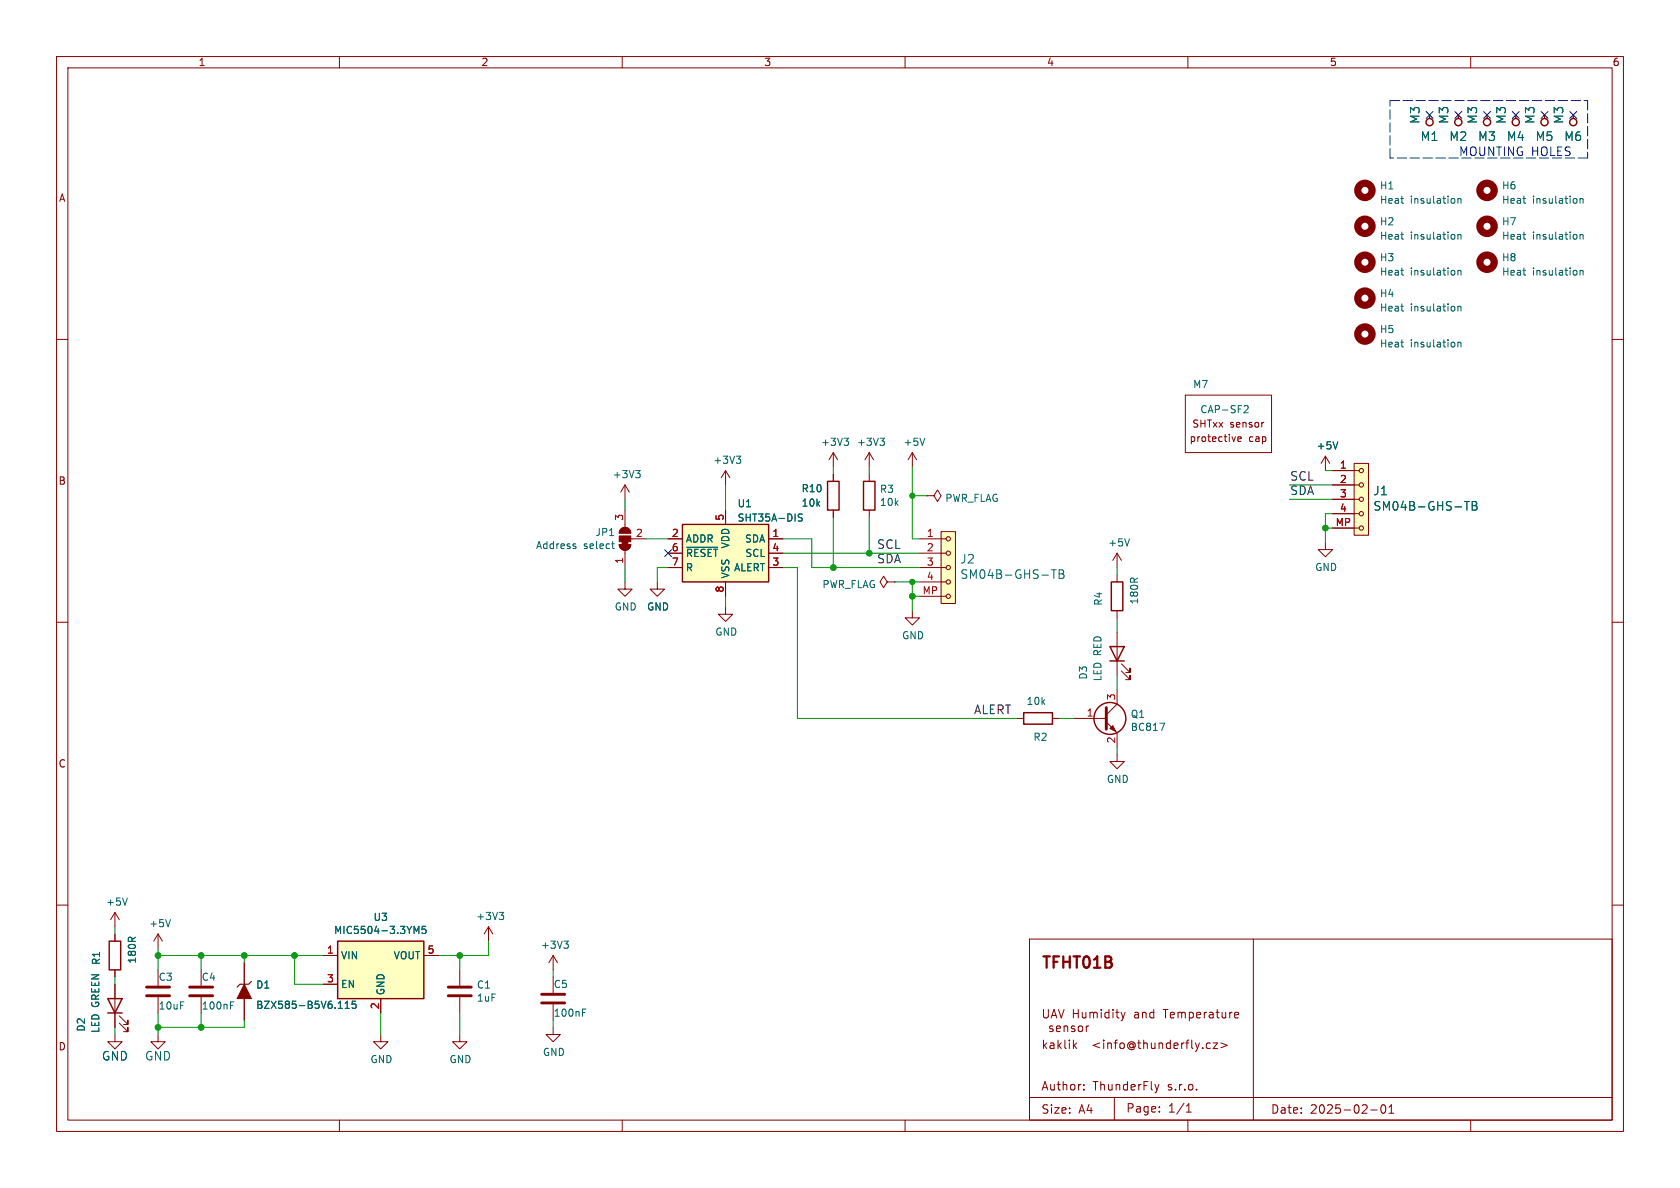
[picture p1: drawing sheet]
<svg xmlns="http://www.w3.org/2000/svg" width="297mm" height="210mm" viewBox="0 0 297 210" stroke-linecap="round" stroke-linejoin="round" font-family="sans-serif">
<g fill="none" stroke="#840000" stroke-width=".18">
<path d="M10 10h277v190h-277zM12 12h273v186h-273zM60 10v2M110 10v2M160 10v2M210 10v2M260 10v2M10 60h2M285 60h2M110.5 85.7l-.8 1.3M110.5 85.7v2.6M110.5 85.7l.8 1.3"/>
<path d="M10 110h2M110.5 102.9v1.2h1.3l-1.3 1.3-1.3-1.3h1.3M116.2 102.9v1.2h1.3l-1.3 1.3-1.3-1.3h1.3M128.3 107.3v1.3h1.2l-1.2 1.3-1.3-1.3h1.3M156.8 102.9l-.6-1-.6 1 .6 1 .6-1h1.3M158.1 102.9h.1M161.3 108v1.2h1.3l-1.3 1.3-1.3-1.3h1.3M285 110h2M10 160h2M20.3 161.3v2.5M20.3 165.1v1.3M20.3 171.5v1.2"/>
<path d="M20.3 161.3l-.7 1.3M20.3 161.3l.8 1.3M27.9 165.1l-.7 1.3M27.9 165.1v2.5M27.9 165.1l.8 1.3M86.4 163.8l-.8 1.3M86.4 163.8v2.6M86.4 163.8l.7 1.3M97.8 168.9v2.6M97.8 172.7v2.8M97.8 177.5v2.8M97.8 168.9l-.8 1.3"/>
<path d="M97.8 168.9l.8 1.3M182 166h103v32h-103zM184.5 178.4v1.3l.3 .2h.4l.1-.2v-1.3M185.8 179.9l.5-1.5 .5 1.5M186 179.5h.7M187.1 178.4l.5 1.5 .5-1.5M189.8 178.4v1.5M189.8 179.2h.8M190.6 178.4v1.5M191.3 178.9l.1 1h.4l.2-.1M192 178.9v1M192.7 179.1l.4-.2 .2 .3"/>
<path d="M192.7 178.9v1M193.3 179.2l.2-.3 .4 .1 .1 .9M193.3 179.2v.7M194.7 178.4v.2M194.7 178.9v1M196 179l-.4-.1-.3 .3v.5l.2 .2h.5M196 178.4v1.5M196.8 178.4v.2M196.8 178.9v1M197.3 178.9h.5M197.5 178.4v1.3l.3 .2M198.2 178.9l.3 1"/>
<path d="M198.5 179.9l-.1 .4-.2 .1M198.9 178.9l-.4 1M200.6 179h.6l.1 .9M201.3 179.3l-.5 .1a.29 .29 0 0 0-.3 .3 .29 .29 0 0 0 .3 .2h.5M202 179.1l.2-.2 .3 .1 .1 .9M202 178.9v1M204 179l-.5-.1-.2 .3v.5l.1 .2h.6M204 178.4v1.5M205.6 178.4h.9M206 178.4v1.5M206.9 179.4l.7-.1-.1-.3-.4-.1-.2 .3 .1 .7h.5M208.3 179.1l.4-.2 .2 .3"/>
<path d="M208.3 178.9v1M208.9 179.2l.2-.3 .4 .1v.9M208.9 179.2v.7M210.3 179l.4-.1 .3 .3v.5l-.2 .2h-.5M210.3 178.9v1.5M211.5 179.4l.8-.1-.1-.3-.4-.1-.3 .3 .1 .7h.6M212.9 178.9v1M213.3 178.9l-.3 .1-.1 .2M213.8 179h.6l.1 .9M214.5 179.3l-.5 .1a.29 .29 0 0 0-.2 .3 .29 .29 0 0 0 .2 .2h.5M215 178.9h.5M215.2 178.4v1.3l.3 .2"/>
<path d="M216 178.9l.1 1h.4l.2-.1M216.7 178.9v1M217.4 178.9v1M217.8 178.9l-.3 .1-.1 .2M218.3 179.4l.7-.1-.1-.3-.4-.1-.2 .3v.7h.6M221.6 166v32M285 160h2M60 198v2M97.8 181.6v1.3h1.3l-1.3 1.3-1.3-1.3h1.3M110 198v2M160 198v2M182 194h103"/>
<path d="M189.9 184.8l.4 .6M190.3 184.4l-.5 .5M191.6 192.6v.1M191.6 191.8v.1M197 194v4M204.2 191.7l.3 1M204.5 192.7l-.1 .4M204.9 191.7l-.4 1M205 196.5v.1M205 195.7v.1M209.7 196.6h.9M209.7 195.5l.5-.4v1.5"/>
<path d="M210 198v2M213.4 185.3h.6M213.4 184.4h.6M214.5 184.4h.8l-.8 1h.8M215.8 184.4l1.2 .4-1.2 .4M242.3 196.2h1.2M244.3 195.4l.2-.1a.81 .81 0 0 1 .6 .6 .81 .81 0 0 1-.3 .8l-.2 .1a.81 .81 0 0 1-.3-1.4zM245.5 196.8h.9M245.5 195.7l.5-.4v1.5M260 198v2"/>
</g>
<path d="M95.8 177.3h4M95.8 175.8h4" fill="none" stroke="#840000" stroke-width=".51"/>
<path d="M112.4 83.2h.8l-.5 .5M112.9 83.7l.3 .2v.3l-.3 .3M22.5 158.7l-.4 1.3M30.1 162.6l-.4 1.2M88.3 161.3h.7l-.4 .5M88.8 161.8l.2 .2v.3l-.2 .3M99.7 166.4h.8l-.5 .4M100.2 166.8l.3 .3v.3l-.3 .2M103 179h.4M103 178.4h.6" fill="none" stroke="#006464" stroke-width=".18"/>
<path d="M19.3 166.4h2v5.1h-2z" fill="none" stroke="#840000" stroke-width=".25"/>
<path d="M120.6 92.7h15.3v10.2h-15.3z" fill="#ffffc2"/>
<path d="M120.6 92.7h15.3v10.2h-15.3z" fill="none" stroke="#840000" stroke-width=".25"/>
<path d="M118.1 95.3h2.5M118.1 97.8h2.5M128.3 83.2v2.5M128.3 90.2v2.5M128.3 83.2l-.8 1.3M128.3 83.2l.7 1.3M135.9 95.3h2.5M135.9 97.8h2.5M118.1 100.3h2.5M128.3 102.9v2.5M135.9 100.3h2.5" fill="none" stroke="#840000" stroke-width=".18"/>
<path d="M121.4 96.7h5.5M130.2 80.6h.7l-.4 .5M130.7 81.1l.2 .3v.3l-.2 .2M141.8 90.9h-.5l-.1 .1v.3l.5 .3 .1 .3-.2 .2h-.5" fill="none" stroke="#006464" stroke-width=".18"/>
<path d="M59.7 166.4h15.2v10.1h-15.2z" fill="#ffffc2"/>
<path d="M59.7 166.4h15.2v10.1h-15.2z" fill="none" stroke="#840000" stroke-width=".25"/>
<path d="M161.3 80l-.8 1.3M161.3 80v2.6M161.3 80l.8 1.3M57.1 168.9h2.6M57.1 174h2.6M67.3 176.5v2.6M74.9 168.9h2.6M27.9 182.9v1.3h1.3l-1.3 1.2-1.2-1.2h1.2M67.3 182.9v1.3h1.3l-1.3 1.2-1.3-1.2h1.3" fill="none" stroke="#840000" stroke-width=".18"/>
<path d="M163.5 77.5l-.4 1.2M73.2 163.7l.4 1 .5-1v1.3M75.3 163.7h-.6l-.1 .7 .2-.2 .4 .1 .1 .2v.4l-.2 .1-.5-.1" fill="none" stroke="#006464" stroke-width=".18"/>
<path d="M166.4 94h2.5v12.7h-2.5z" fill="#ffffc2"/>
<g fill="none" stroke="#840000" stroke-width=".18">
<path d="M252.7 20.3v.7M262.9 20.3v.7M268 20.3v.7M273 20.3v.7M278.1 20.3v.7M209.5 69.9h15.3v10.1h-15.3zM218.8 77.6l.6-.1v-.2l-.4-.1-.2 .2 .1 .6h.5M223.3 74.7h.1M109.5 96.3h2a1.02 1.02 0 0 1-1 1 1.02 1.02 0 0 1-1-1zM109.8 93.5a1.02 1.02 0 0 1 1.1-.2 1.02 1.02 0 0 1 .6 .9h-2zM110.5 90.2v3M110.5 97.3v3"/>
<path d="M111.5 95.3h2.8M147.3 80v2.6M147.3 83.8v1.3M147.3 90.2v1.2M147.3 80l-.7 1.3M147.3 80l.8 1.3M153.7 80l-.8 1.3M153.7 80v2.6M153.7 83.8v1.3M153.7 90.2v1.2M153.7 80l.7 1.3M162.6 97.8h4.7"/>
<path d="M162.6 95.3h4.7M163.8 87.6h1.3l.6-1 .7 1-.7 1-.6-1M163.8 87.6h.1M166.4 94h2.5v12.7h-2.5zM197.5 97.8v2.5M197.5 97.8l-.8 1.3M197.5 97.8l.7 1.3M234.3 95.9v1.3h1.3l-1.3 1.2-1.3-1.2h1.3M234.3 80.6l-.7 1.3M234.3 80.6v2.6M234.3 80.6l.8 1.3M162.6 105.4h4.7"/>
<path d="M162.6 102.9h4.7M162.6 100.3h4.7M197.5 101.6v1.3M197.5 108v1.2M197.5 111.8v7.6M198.2 118.6l1.6 1.5v-.7v.7h-.8M198.2 117.3l1.6 1.6v-.8v.8h-.8M179.7 127h1.3M186.1 127h1.2M189.9 127h5.7M195.6 127.6l1.9 1.9v2.6M197.5 133.4v1.2h1.3l-1.3 1.3-1.3-1.3h1.3"/>
<path d="M197.5 121.9v2.6l-1.9 1.9M20.3 174v7.6M21.1 179.6l1.5 1.5v-.8v.8h-.8M27.9 171.5v2.7M27.9 176.3v2.8M35.6 171.5v2.7M35.6 176.3v2.8M43.2 170.2v3.8M43.2 176.5v3.8M81.3 171.5v2.7M81.3 176.3v2.8M21.1 180.8l1.5 1.6v-.8v.8h-.8"/>
<path d="M81.3 182.9v1.3h1.2l-1.2 1.2-1.3-1.2h1.3"/>
<circle cx="167.6" cy="95.3" r=".38"/>
<circle cx="167.6" cy="97.8" r=".38"/>
<circle cx="167.6" cy="102.9" r=".38"/>
<circle cx="167.6" cy="100.3" r=".38"/>
<circle cx="167.6" cy="105.4" r=".38"/>
</g>
<g fill="none" stroke="#006464" stroke-width=".18">
<path d="M279.3 35.1v.8M279.3 35.2l.2-.1 .3 .1 .1 .7M257.7 47.9l.2-.1 .3 .1 .1 .7M257.7 41.6l.2-.2 .3 .1 .1 .8M257.7 41.4v.9M257.7 47.8v.8M279.3 41.4v.9M279.3 47.8v.8M279.3 47.9l.2-.1 .3 .1 .1 .7M279.3 41.6l.2-.2 .3 .1 .1 .8M149.2 77.5h.8l-.4 .4M149.8 77.9l.2 .3v.3l-.2 .2"/>
<path d="M155.6 77.5h.7l-.4 .4M156.1 77.9l.2 .3v.3l-.2 .2M220 71.8l.4-.1 .3 .4-.8 .9h.8M236.5 78.1l-.4 1.3M257.7 60.5v.8M257.7 60.6l.2-.1 .3 .1 .1 .7M101.7 96.6l.1 .1-.1 .3M101.7 96.1l.1 .1M108.1 96.1h.5M108.3 96.8l.3 .2M199.7 95.2l-.4 1.3M185.9 100.7h.8"/>
<path d="M186.3 100.7v1.5M187.2 100.7h.6l.2 .2v.3l-.2 .2a.41 .41 0 0 1 .3 .4 .41 .41 0 0 1-.3 .4h-.6zM187.2 101.4h.6M205 127.8h.9l-.5 1.3M40.8 177.7h.4M40.8 177.1h.6M59.8 178.3h.7M61 178.3h.7M61 177.3l.4-.3v1.3M62.9 177h-.6l-.1 .6 .2-.1h.4l.2 .2-.1 .4-.2 .2-.5-.2"/>
</g>
<g fill="none" stroke="#840000" stroke-width=".25">
<path d="M146.3 85.1h2v5.1h-2zM152.7 85.1h2v5.1h-2zM196.2 114.3h2.6l-1.3 2.5zM196.2 116.8h2.6M196.5 102.9h2v5.1h-2zM181 126h5.1v2h-5.1zM19 176.5h2.6l-1.3 2.6zM19 179.1h2.6"/>
<circle cx="252.7" cy="21.6" r=".63"/>
<circle cx="262.9" cy="21.6" r=".63"/>
<circle cx="268" cy="21.6" r=".63"/>
<circle cx="273" cy="21.6" r=".63"/>
<circle cx="278.1" cy="21.6" r=".63"/>
<circle cx="196.2" cy="127" r="2.82"/>
</g>
<path d="M195.6 125.1v3.8M25.9 176h4.1M25.9 174.5h4.1M33.5 176h4.1M33.5 174.5h4.1M79.2 176h4.1M79.2 174.5h4.1" fill="none" stroke="#840000" stroke-width=".51"/>
<g fill="#840000" stroke="#840000" stroke-width=".18">
<path d="M196.7 128.3l.5 1-1-.5z"/>
<path d="M110 95.8h1v.5h-1z"/>
<path d="M109.5 96.3h2a1.02 1.02 0 0 1-1 1 1.02 1.02 0 0 1-1-1z"/>
<path d="M109.5 94.7h2v1.1h-2z"/>
<path d="M109.8 93.5a1.02 1.02 0 0 1 1.1-.2 1.02 1.02 0 0 1 .6 .9h-2z"/>
<path d="M43.2 174l1.2 2.5h-2.5z"/>
</g>
<path d="M44.4 173.5l-.5 .5h-1.5l-.5 .5" fill="none" stroke="#840000" stroke-width=".2"/>
<g fill="none" stroke="#840000" stroke-width="1.3">
<circle cx="262.9" cy="33.7" r="1.27"/>
<circle cx="241.3" cy="40" r="1.27"/>
<circle cx="241.3" cy="46.4" r="1.27"/>
<circle cx="241.3" cy="59.1" r="1.27"/>
<circle cx="262.9" cy="46.4" r="1.27"/>
<circle cx="262.9" cy="40" r="1.27"/>
</g>
<path d="M239.4 81.9h2.5v12.7h-2.5z" fill="#ffffc2"/>
<g fill="none" stroke="#840000" stroke-width=".18">
<path d="M252.7 20.3v.7M257.8 20.3v.7M262.9 20.3v.7M268 20.3v.7M273 20.3v.7M278.1 20.3v.7M118.1 95.3h2.5M118.1 97.8h2.5M128.3 90.2v2.5M135.9 95.3h2.5M135.9 97.8h2.5M147.3 83.8v1.3"/>
<path d="M147.3 90.2v1.2M235.6 93.3h4.7M235.6 90.8h4.7M235.6 88.3h4.7M235.6 85.7h4.7M235.6 83.2h4.7M239.4 81.9h2.5v12.7h-2.5zM118.1 100.3h2.5M128.3 102.9v2.5M135.9 100.3h2.5M20.3 165.1v1.3M20.3 171.5v1.2"/>
<path d="M20.3 174v2.5M20.3 179.1v2.5M43.2 170.2v3.8M43.2 176.5v3.8M57.1 168.9h2.6M57.1 174h2.6M67.3 176.5v2.6M74.9 168.9h2.6M20.3 182.9v1.3h1.3l-1.3 1.2-1.3-1.2h1.3"/>
<circle cx="240.7" cy="93.3" r=".38"/>
<circle cx="240.7" cy="83.2" r=".38"/>
<circle cx="240.7" cy="85.7" r=".38"/>
<circle cx="240.7" cy="90.8" r=".38"/>
<circle cx="240.7" cy="88.3" r=".38"/>
</g>
<g fill="none" stroke="#006464" stroke-width=".18">
<path d="M257.7 35.1v.8M257.7 35.2l.2-.1 .3 .1 .1 .7M257.7 54.1v.9M257.7 54.3l.2-.2 .3 .1 .1 .8M236.5 78.1l-.4 1.3M121.4 96.7h5.5M141.8 90.9h-.5l-.1 .1v.3l.5 .3 .1 .3-.2 .2h-.5M258.9 88.7h.9M259.3 88.7v1.5M260.3 88.7h.5l.2 .1 .1 .3-.3 .3a.41 .41 0 0 1 .4 .4 .41 .41 0 0 1-.4 .4h-.5zM260.3 89.4h.5M59.8 178.3h.7"/>
<path d="M61 178.3h.7M61 177.3l.4-.3v1.3M62.9 177h-.6l-.1 .6 .2-.1h.4l.2 .2-.1 .4-.2 .2-.5-.2M73.2 163.7l.4 1 .5-1v1.3M75.3 163.7h-.6l-.1 .7 .2-.2 .4 .1 .1 .2v.4l-.2 .1-.5-.1"/>
</g>
<g fill="none" stroke="#840000" stroke-width="1.3">
<circle cx="241.3" cy="33.7" r="1.27"/>
<circle cx="241.3" cy="52.7" r="1.27"/>
</g>
<circle cx="257.8" cy="21.6" r=".63" fill="none" stroke="#840000" stroke-width=".25"/>
<path d="M245.7 17.8h35M280.7 17.8v10.1M245.7 27.9v-10.1M280.7 27.9h-35" fill="none" stroke="#0000c2" stroke-width=".18" stroke-dasharray="1.7 .6"/>
<g fill="none" stroke="#009600" stroke-width=".18">
<path d="M110.5 88.3v1.9M114.3 95.3h3.8M128.3 85.7v4.5M138.4 95.3h5.1v5h19.1M138.4 97.8h24.2M147.3 82.6v1.2M147.3 91.4v8.9M153.7 82.6v1.2M153.7 91.4v6.4M161.3 82.6v12.7h1.3M161.3 87.6h2.5M228 85.7h7.6"/>
<path d="M228 88.3h7.6M234.3 83.2h1.3M234.3 93.3h1.3M235.6 90.8h-1.3v5.1M110.5 100.3v2.6M118.1 100.3h-1.9v2.6M128.3 105.4v1.9M138.4 100.3h2.6v26.7h38.7M158.1 102.9h4.5M161.3 102.9v5.1M161.3 105.4h1.3M197.5 100.3v1.3"/>
<path d="M197.5 109.2v2.6M197.5 119.4v2.5M187.3 127h2.6M197.5 132.1v1.3M20.3 163.8v1.3M20.3 172.7v1.3M27.9 168.9h29.2M27.9 167.6v3.9M27.9 179.1v3.8M35.6 168.9v2.6M35.6 179.1v2.5M43.2 168.9v1.3"/>
<path d="M52.1 168.9v5.1h5M67.3 179.1v3.8M81.3 168.9v2.6M81.3 179.1v3.8M86.4 166.4v2.5h-8.9M97.8 171.5v1.2M20.3 181.6v1.3M43.2 180.3v1.3h-15.3M97.8 180.3v1.3"/>
</g>
<g fill="none" stroke="#000084" stroke-width=".18">
<path d="M252.1 19.7l1.2 1.2M253.3 19.7l-1.2 1.2M257.2 19.7l1.2 1.2M258.4 19.7l-1.2 1.2M262.3 19.7l1.2 1.2M263.5 19.7l-1.2 1.2M267.4 19.7l1.2 1.2M268.6 19.7l-1.2 1.2M272.4 19.7l1.3 1.2M273.7 19.7l-1.3 1.2M277.5 19.7l1.2 1.2M278.7 19.7l-1.2 1.2"/>
<path d="M117.5 97.2l1.2 1.2M118.7 97.2l-1.2 1.2"/>
</g>
<g fill="#009600" stroke="#009600" stroke-width=".18">
<circle cx="234.3" cy="93.3" r=".51"/>
<circle cx="153.7" cy="97.8" r=".51"/>
<circle cx="147.3" cy="100.3" r=".51"/>
<circle cx="81.3" cy="168.9" r=".51"/>
<circle cx="161.3" cy="102.9" r=".46"/>
<circle cx="161.3" cy="87.6" r=".46"/>
<circle cx="161.3" cy="105.4" r=".51"/>
<circle cx="27.9" cy="168.9" r=".51"/>
<circle cx="52.1" cy="168.9" r=".51"/>
<circle cx="27.9" cy="181.6" r=".51"/>
<circle cx="35.6" cy="181.6" r=".51"/>
<circle cx="43.2" cy="168.9" r=".51"/>
<circle cx="35.6" cy="168.9" r=".51"/>
</g>
<text font-size="2.8" fill="#840000" x="184" y="171.8">TFHT01B</text>
<g font-size="2.1" fill="#006464">
<text x="251.2" y="22" transform="rotate(-90 251.2 22)">M3</text>
<text x="256.3" y="22" transform="rotate(-90 256.3 22)">M3</text>
<text x="261.3" y="22" transform="rotate(-90 261.3 22)">M3</text>
<text x="266.4" y="22" transform="rotate(-90 266.4 22)">M3</text>
<text x="271.5" y="22" transform="rotate(-90 271.5 22)">M3</text>
<text x="276.6" y="22" transform="rotate(-90 276.6 22)">M3</text>
<text x="251.1" y="25.1">M1</text>
<text x="256.1" y="25.1">M2</text>
<text x="261.2" y="25.1">M3</text>
<text x="266.3" y="25.1">M4</text>
<text x="271.4" y="25.1">M5</text>
<text x="276.5" y="25.1">M6</text>
<text x="242.7" y="87.8">J1</text>
<text x="242.7" y="90.5">SM04B-GHS-TB</text>
<text x="169.7" y="99.8">J2</text>
<text x="169.7" y="102.5">SM04B-GHS-TB</text>
<text x="17.9" y="187.7">GND</text>
<text x="25.5" y="187.7">GND</text>
</g>
<text font-size="2.1" fill="#0000c2" x="257.8" y="27.7">MOUNTING HOLES</text>
<g font-size="2.1" fill="#0f0f0f">
<text x="228" y="85.1">SCL</text>
<text x="228" y="87.6">SDA</text>
<text x="154.9" y="97.1">SCL</text>
<text x="154.9" y="99.7">SDA</text>
<text x="172.1" y="126.4">ALERT</text>
</g>
<g font-size="2.1" fill="#840000">
<text x="184" y="182.7">UAV Humidity</text>
<text x="184" y="185.7">kaklik</text>
<text x="193.1" y="185.7">&lt;info@thunderfly.cz&gt;</text>
<text x="184" y="193">Author:</text>
<text x="184" y="197.1">Size:</text>
<text x="190.7" y="197.1">A4</text>
<text x="193.2" y="193">ThunderFly</text>
<text x="199" y="196.9">Page:</text>
<text x="206.5" y="193">s.r.o.</text>
<text x="206.5" y="196.9">1/1</text>
<text x="224.6" y="197.1">Date:</text>
<text x="231.6" y="197.1">2025-02-01</text>
</g>
<g font-size="1.8" fill="#840000">
<text x="35" y="11.9">1</text>
<text x="85" y="11.9">2</text>
<text x="135" y="11.9">3</text>
<text x="185" y="11.9">4</text>
<text x="235" y="11.9">5</text>
<text x="285" y="11.9">6</text>
<text x="10.3" y="35.9">A</text>
<text x="210.7" y="75.8">SHTxx</text>
<text x="217.4" y="75.8">sensor</text>
<text x="210.2" y="78.3">protective</text>
<text x="220.8" y="78.3">cap</text>
<text x="10.3" y="85.9">B</text>
<text x="10.3" y="135.9">C</text>
<text x="10.3" y="185.9">D</text>
</g>
<g font-size="1.8" fill="#006464">
<text x="243.8" y="33.7">H1</text>
<text x="265.4" y="33.7">H6</text>
<text x="243.8" y="40">H2</text>
<text x="243.8" y="36.2">Heat</text>
<text x="249.3" y="36.2">insulation</text>
<text x="265.4" y="40">H7</text>
<text x="265.4" y="36.2">Heat</text>
<text x="270.9" y="36.2">insulation</text>
<text x="243.8" y="42.6">Heat</text>
<text x="243.8" y="46.4">H3</text>
<text x="249.3" y="42.6">insulation</text>
<text x="265.4" y="46.4">H8</text>
<text x="265.4" y="42.6">Heat</text>
<text x="270.9" y="42.6">insulation</text>
<text x="243.8" y="48.9">Heat</text>
<text x="243.8" y="52.7">H4</text>
<text x="249.3" y="48.9">insulation</text>
<text x="265.4" y="48.9">Heat</text>
<text x="270.9" y="48.9">insulation</text>
<text x="243.8" y="59.1">H5</text>
<text x="243.8" y="55.3">Heat</text>
<text x="249.3" y="55.3">insulation</text>
<text x="243.8" y="61.6">Heat</text>
<text x="249.3" y="61.6">insulation</text>
<text x="210.8" y="68.8">M7</text>
<text x="212.1" y="73.3">CAP-SF2</text>
<text x="126" y="82.2">+3V3</text>
<text x="145.1" y="79">+3V3</text>
<text x="151.4" y="79">+3V3</text>
<text x="159.6" y="79">+5V</text>
<text x="232.7" y="79.7">+5V</text>
<text x="108.2" y="84.7">+3V3</text>
<text x="130.3" y="89.9">U1</text>
<text x="141.6" y="89.8">10k</text>
<text x="141.6" y="87.2">R10</text>
<text x="155.5" y="87.3">R3</text>
<text x="155.5" y="89.6">10k</text>
<text x="167" y="88.9">PWR_FLAG</text>
<text x="105.2" y="95">JP1</text>
<text x="130.3" y="92.4">SHT35A-DIS</text>
<text x="94.7" y="97.3">Address</text>
<text x="103.1" y="97.3">select</text>
<text x="121.2" y="96.1">ADDR</text>
<text x="121.2" y="98.7">~{RESET}</text>
<text x="121.2" y="101.2">R</text>
<text x="129.1" y="97" transform="rotate(-90 129.1 97)">VDD</text>
<text x="129.7" y="101.2">ALERT</text>
<text x="131.6" y="96.1">SDA</text>
<text x="131.7" y="98.7">SCL</text>
<text x="195.8" y="96.8">+5V</text>
<text x="232.4" y="101.1">GND</text>
<text x="129.1" y="102.4" transform="rotate(-90 129.1 102.4)">VSS</text>
<text x="145.3" y="104.2">PWR_FLAG</text>
<text x="195" y="107.2" transform="rotate(-90 195 107.2)">R4</text>
<text x="201.4" y="106.9" transform="rotate(-90 201.4 106.9)">180R</text>
<text x="108.6" y="108.1">GND</text>
<text x="114.3" y="108.1">GND</text>
<text x="126.4" y="112.6">GND</text>
<text x="159.4" y="113.2">GND</text>
<text x="181.4" y="124.8">10k</text>
<text x="192.4" y="120.2" transform="rotate(-90 192.4 120.2)">D3</text>
<text x="194.9" y="120.5" transform="rotate(-90 194.9 120.5)">LED RED</text>
<text x="182.6" y="131.2">R2</text>
<text x="199.8" y="129.4">BC817</text>
<text x="199.8" y="127.1">Q1</text>
<text x="195.6" y="138.6">GND</text>
<text x="18.7" y="160.3">+5V</text>
<text x="26.3" y="164.1">+5V</text>
<text x="59" y="165.3">MIC5504-3.3YM5</text>
<text x="65.9" y="163">U3</text>
<text x="84.1" y="162.8">+3V3</text>
<text x="95.5" y="167.9">+3V3</text>
<text x="24.2" y="170.4" transform="rotate(-90 24.2 170.4)">180R</text>
<text x="27.9" y="173.6">C3</text>
<text x="35.6" y="173.6">C4</text>
<text x="60.2" y="169.8">VIN</text>
<text x="69.5" y="169.8">VOUT</text>
<text x="27.9" y="178.7">10uF</text>
<text x="35.6" y="178.7">100nF</text>
<text x="45.2" y="175">D1</text>
<text x="45.2" y="178.5">BZX585-B5V6.115</text>
<text x="60.2" y="174.9">EN</text>
<text x="68.2" y="176" transform="rotate(-90 68.2 176)">GND</text>
<text x="84.2" y="175">C1</text>
<text x="84.2" y="177.3">1uF</text>
<text x="97.8" y="174.9">C5</text>
<text x="97.8" y="179.9">100nF</text>
<text x="15.2" y="182.5" transform="rotate(-90 15.2 182.5)">D2</text>
<text x="17.8" y="182.7" transform="rotate(-90 17.8 182.7)">LED GREEN R1</text>
<text x="65.4" y="188.1">GND</text>
<text x="79.4" y="188.1">GND</text>
<text x="95.9" y="186.9">GND</text>
</g>
<g font-size="1.8" fill="#a90000">
<text x="236.8" y="82.9">1</text>
<text x="236.8" y="85.5">2</text>
<text x="236.8" y="88">3</text>
<text x="110.2" y="92.1" transform="rotate(-90 110.2 92.1)">3</text>
<text x="112.3" y="95">2</text>
<text x="118.7" y="95">2</text>
<text x="128" y="92.1" transform="rotate(-90 128 92.1)">5</text>
<text x="136.5" y="95">1</text>
<text x="163.8" y="95">1</text>
<text x="236" y="93.1">MP</text>
<text x="236.8" y="90.6">4</text>
<text x="110.2" y="99.8" transform="rotate(-90 110.2 99.8)">1</text>
<text x="118.7" y="97.5">6</text>
<text x="118.7" y="100.1">7</text>
<text x="136.5" y="100.1">3</text>
<text x="136.5" y="97.5">4</text>
<text x="163.8" y="97.5">2</text>
<text x="163.8" y="100.1">3</text>
<text x="128" y="104.8" transform="rotate(-90 128 104.8)">8</text>
<text x="163" y="105.2">MP</text>
<text x="163.8" y="102.6">4</text>
<text x="197.2" y="123.9" transform="rotate(-90 197.2 123.9)">3</text>
<text x="192" y="126.7">1</text>
<text x="197.2" y="131.5" transform="rotate(-90 197.2 131.5)">2</text>
<text x="57.7" y="168.7">1</text>
<text x="57.7" y="173.7">3</text>
<text x="75.5" y="168.7">5</text>
<text x="67.1" y="178.5" transform="rotate(-90 67.1 178.5)">2</text>
</g>
</svg>
